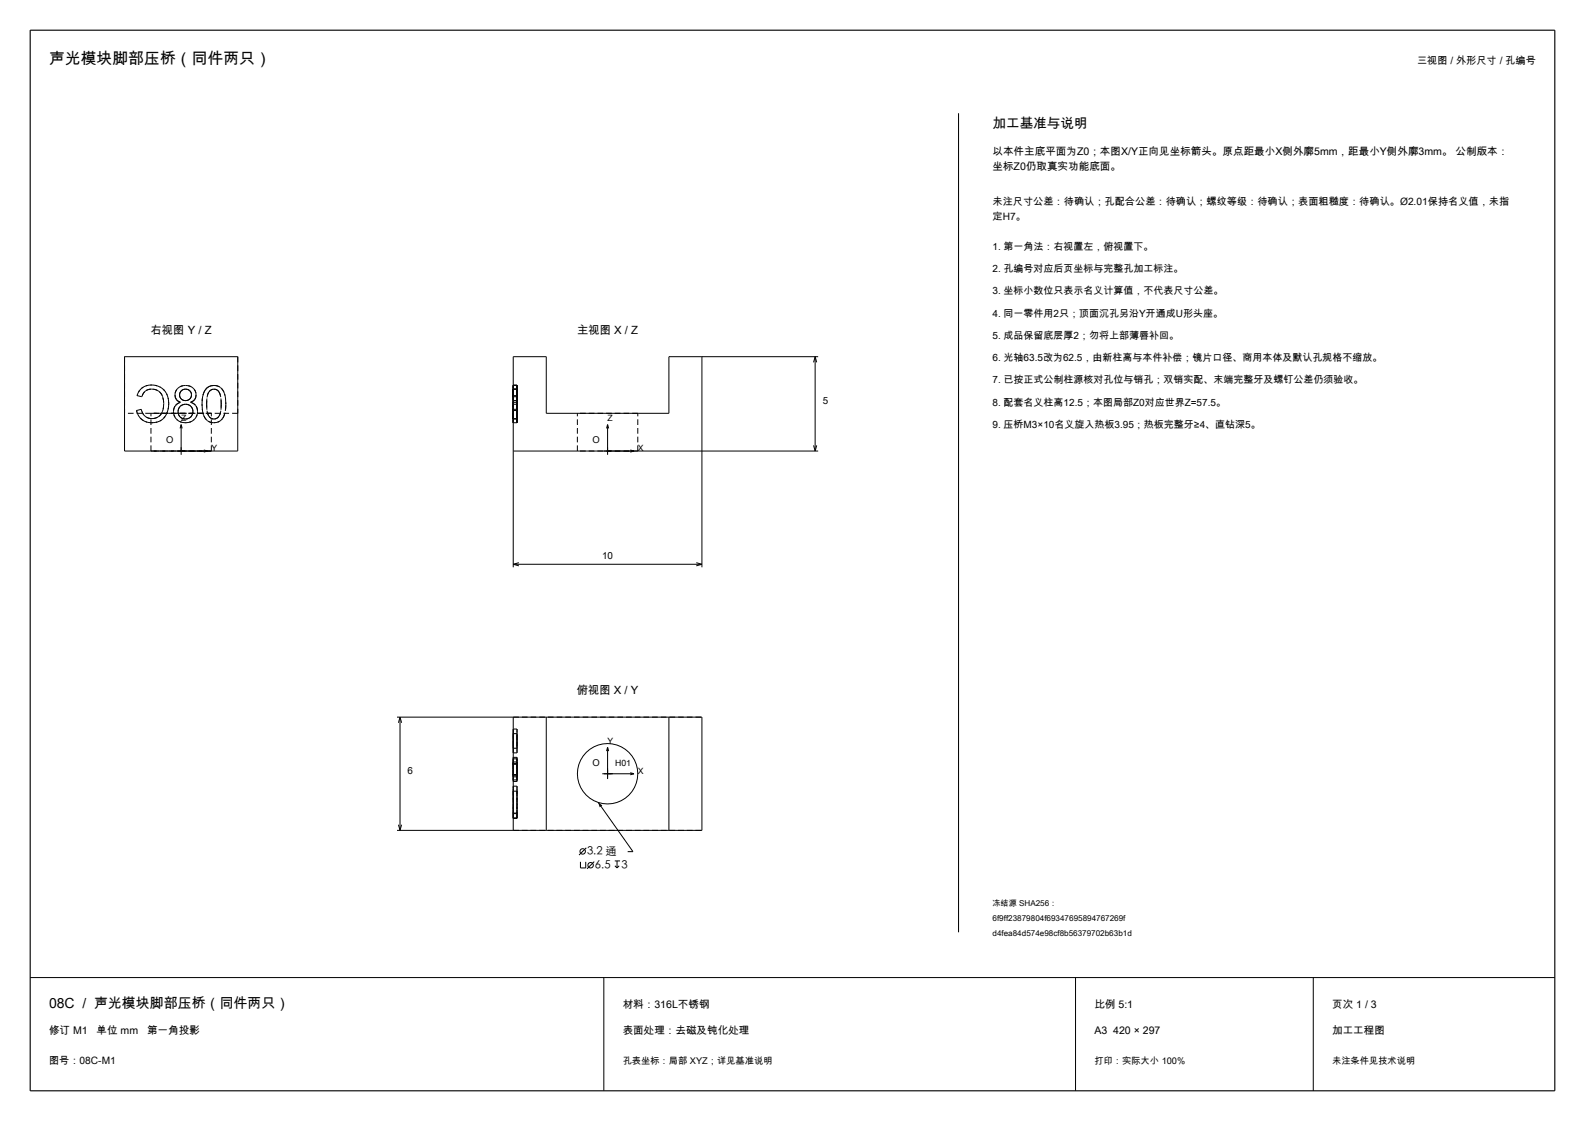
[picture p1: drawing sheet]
<svg xmlns="http://www.w3.org/2000/svg" width="420mm" height="297mm" viewBox="0 0 420 297" stroke-linecap="round" stroke-linejoin="round" font-family="sans-serif">
<path d="M8 8h404v281h-404z" fill="none" stroke="#000" stroke-width=".3"/>
<g fill="none" stroke="#000" stroke-width=".26">
<path d="M254 30v217M33 94.5h30v25h-30zM186 94.5v55.8M216 94.5v25M216 94.5l-.4 1.5M216 94.5l.4 1.5M216.8 94.5h-39.6v15h-32.4v-15h-8.8v55.8M48 112.5v8M48 112.5l-.3 1M48 112.5l.3 1M54 119.2l1 .3-1 .3M136 119.5h80.8"/>
<path d="M161 112.5v8M161 112.5l-.3 1M161 112.5l.3 1M167 119.2l1 .3-1 .3M215.6 118l.4 1.5M216.4 118l-.4 1.5M136 149.5h50M136 149.5l1.5 .4M137.5 149.1l-1.5 .4M184.5 149.1l1.5 .4M186 149.5l-1.5 .4M105.2 190h80.8v30h-80.8"/>
<path d="M106 190v30M106 190l-.4 1.5M106 190l.4 1.5M136 190v30M144.8 190v30M161 198v8.4M161 198l-.3 1M161 198l.3 1M177.2 190v30M105.6 218.5l.4 1.5M106.4 218.5l-.4 1.5M158.5 212.6l9.2 13h-1.4"/>
<path d="M159.6 205h8.4M167 204.7l1 .3M168 205l-1 .3M153.8 228.3v1.7h1.4v-1.7M155.4 224.6l-2 1.9M157.5 228.3l-2 1.9M162.9 228.1h1.4M162.9 229.4l.6 .6M163.5 228.1v1.9M164.1 229.4l-.6 .6M8 259h404M160 259v30"/>
<path d="M285 259v30M348 259v30"/>
<circle cx="161" cy="205" r="8"/>
<circle cx="154.4" cy="225.6" r=".72"/>
<circle cx="156.5" cy="229.2" r=".72"/>
</g>
<g fill="none" stroke="#000" stroke-width=".26" stroke-dasharray="1.5 .8" stroke-linecap="butt">
<path d="M33 94.5v15M63 94.5v15M36.2 108.8l1.2-.4M36.2 108.8a4.3 4.3 0 0 0 1.4 2.4M36.3 104.8a3.8 3.8 0 0 1 1.4-2.1M37.4 108.4l.4 1.1 .6 .8M37.6 105.1l-1.3-.3M37.6 105.1l.4-.9 .6-.6M37.6 111.2a4.3 4.3 0 0 1-1.4-2.4M37.6 111.2a4 4 0 0 0 2.6 .8M37.7 102.7a4 4 0 0 1 2.4-.7M37.7 102.7a3.8 3.8 0 0 0-1.4 2.1"/>
<path d="M38.4 110.3l.9 .5 1 .1M38.4 110.3l-.6-.8-.4-1.1M38.6 103.6l-.6 .6-.4 .9M38.6 103.6l.7-.4 .9-.1M40 119.5h8M40 109.5h8M40 119.5v-10M40.1 102l1.3 .1 1.1 .5M40.1 102a4 4 0 0 0-2.4 .7M40.2 112a4 4 0 0 1-2.6-.8M40.2 112l1.4-.2 1.1-.4M40.2 103.1l-.9 .1-.7 .4"/>
<path d="M40.2 103.1l1 .1 .8 .4M40.3 110.9l1.6-.5M40.3 110.9l-1-.2-.9-.4M41.9 110.4l.7-.5 .4-.8M41.9 110.4l-1.6 .5M42 103.6l-.8-.4-1-.1M42 103.6l.7 .7 .4 .8M42.5 102.6l.9 .7 .7 1M42.5 102.6l-1.1-.5-1.3-.1M42.7 111.4l-1.1 .4-1.4 .2M42.7 111.4l.9-.8 .6-1.1M43 109.1l.4-2.2"/>
<path d="M43 109.1l-.4 .8-.7 .5M43.1 105.1l-.4-.8-.7-.7M43.1 105.1l.3 1.8M43.4 106.9l-.3-1.8M43.4 106.9l-.4 2.2M44.1 104.3l.5 1.2 .1 1.4M44.1 104.3l-.7-1-.9-.7M44.2 109.5l-.6 1.1-.9 .8M44.2 109.5l.4-1.2 .1-1.4M44.7 106.9l-.1 1.4-.4 1.2M44.7 106.9l-.1-1.4-.5-1.2M46 109.1l.4-1.6"/>
<path d="M46 109.1a2.78 2.78 0 0 0 .8 2.1M46.4 104.7a2.38 2.38 0 0 1 .7-1.8M46.4 104.7l.3 1.1M46.4 107.5l.6-.5 .8-.4M46.4 107.5l-.4 1.6M46.7 105.8l-.3-1.1M46.7 105.8l1.1 .8M46.8 111.2a2.78 2.78 0 0 1-.8-2.1M46.8 111.2a3.2 3.2 0 0 0 2.4 .8M47.1 102.9a2.83 2.83 0 0 1 2.1-.8M47.1 102.9a2.38 2.38 0 0 0-.7 1.8M47.2 109.1l.1-.8 .5-.6"/>
<path d="M47.2 109.1l.1 .8 .4 .6M47.6 104.6l.4-1.1M47.6 104.6l.4 1.1M47.7 110.5l-.4-.6-.1-.8M47.7 110.5l.7 .4 .7 .1M47.8 107.7l.6-.5 .8-.1M47.8 107.7l-.5 .6-.1 .8M47.8 106.6l-1.1-.8M47.8 106.6l-.8 .4-.6 .5M48 119.5h8M48 109.5h8M48 105.7l-.4-1.1"/>
<path d="M48 105.7l1.2 .4M48 103.5l1.2-.4M48 103.5l-.4 1.1M49.1 111l-.7-.1-.7-.4M49.1 111l1.1-.2M49.2 106.1l-1.2-.4M49.2 106.1l1.1-.4M49.2 112a3.2 3.2 0 0 1-2.4-.8M49.2 112a3.2 3.2 0 0 0 2.3-.8M49.2 103.1l1.1 .4M49.2 103.1l-1.2 .4M49.2 102.1a2.82 2.82 0 0 1 2 .7"/>
<path d="M49.2 102.1a2.83 2.83 0 0 0-2.1 .8M49.2 107.1l.8 .1 .6 .5M49.2 107.1l-.8 .1-.6 .5M50.2 110.8l-1.1 .2M50.2 110.8l.7-.8M50.3 103.5l.4 1.1M50.3 103.5l-1.1-.4M50.3 105.7l-1.1 .4M50.3 105.7l.4-1.1M50.5 106.6l.8 .3 .6 .6M50.5 106.6l1.1-.8M50.6 107.7l.4 .6 .1 .7"/>
<path d="M50.6 107.7l-.7-.5-.7-.1M50.7 104.6l-.4 1.1M50.7 104.6l-.4-1.1M50.9 110l-.7 .8M50.9 110l.2-1M51.1 109l-.2 1M51.1 109l-.1-.7-.4-.6M51.2 102.8a2.35 2.35 0 0 1 .8 1.8M51.2 102.8a2.81 2.81 0 0 0-2-.7M51.5 111.2a3.2 3.2 0 0 1-2.3 .8M51.5 111.2a2.82 2.82 0 0 0 .8-2.2M51.6 105.8l-1.1 .8"/>
<path d="M51.6 105.8l.4-1.2M51.9 107.5l.3 .7 .1 .8M51.9 107.5l-.6-.6-.8-.3M52 104.6l-.4 1.2M52 104.6a2.35 2.35 0 0 0-.8-1.8M52.3 109a2.82 2.82 0 0 1-.8 2.2M52.3 109l-.1-.8-.3-.7M53.5 107.1l.3-2.3M53.5 107.1l.4 2.7M53.8 104.8l.6-1.5M53.8 104.8l-.3 2.3M53.9 109.8l-.4-2.7"/>
<path d="M53.9 109.8l.4 .9 .6 .7M54.4 103.3l.9-.9M54.4 103.3l-.6 1.5M54.8 107.1a6.1 6.1 0 0 1 .5-3.2M54.8 107.1a6.2 6.2 0 0 0 .5 3.1M54.9 111.4l-.6-.7-.4-.9M54.9 111.4l.8 .5 1 .1M55.3 110.2a6.1 6.1 0 0 1-.5-3.1M55.3 103.9a1.65 1.65 0 0 1 1.4-.8M55.3 110.2a1.64 1.64 0 0 0 1.4 .8M55.3 103.9a6.2 6.2 0 0 0-.5 3.2M55.3 102.4l1.4-.3"/>
<path d="M55.3 102.4l-.9 .9M56 119.5h-16M56 109.5h-16M56 119.5v-10M56.7 112l-1-.1-.8-.5M56.7 102.1l1 .2 .7 .4M56.7 102.1l-1.4 .3M56.7 112a2.65 2.65 0 0 0 2.2-1M56.7 111a1.64 1.64 0 0 1-1.4-.8M56.7 111a1.64 1.64 0 0 0 1.4-.8M56.7 103.1l.7 .2 .6 .5M56.7 103.1a1.65 1.65 0 0 0-1.4 .8"/>
<path d="M58 103.8a6.1 6.1 0 0 1 .6 3.3M58 103.8l-.6-.5-.7-.2M58.1 110.2a1.64 1.64 0 0 1-1.4 .8M58.1 110.2a6.2 6.2 0 0 0 .5-3.1M58.4 102.7l.7 .7 .4 .9M58.4 102.7l-.7-.4-1-.2M58.6 107.1a6.1 6.1 0 0 1-.5 3.1M58.6 107.1a6.3 6.3 0 0 0-.6-3.3M58.9 111a2.65 2.65 0 0 1-2.2 1M58.9 111a6.4 6.4 0 0 0 .9-3.9M59.5 104.3l.3 2.8M59.5 104.3l-.4-.9-.7-.7"/>
<path d="M59.8 107.1a6.5 6.5 0 0 1-.9 3.9M59.8 107.1l-.3-2.8M63 109.5h-30M136 102.7v1.6M136 104.3v2.8M136 107.1v3.9M136 111v1M136 112v-.6M136 111.4v-1.6M136 109.8v-2.7M136 107.1v-2.3M136 104.8v-1.5"/>
<path d="M136 103.3v-.9M136 102.4v-.3M136 102.1v.6M136 104.6v1.2M136 105.8v.8M136 106.6v.9M136 107.5v1.5M136 109v2.2M136 111.2v.8M136 112v-.8M136 111.2v-2.1M136 109.1v-1.6"/>
<path d="M136 107.5v-.9M136 106.6v-.8M136 105.8v-1.1M136 104.7v-1.8M136 102.9v-.8M136 102.1v.7M136 102.8v1.8M136 111.2v-2.4M136 108.8v-.4M136 108.4v1.9M136 110.3v.6M136 110.9v-.5"/>
<path d="M136 110.4v-1.3M136 109.1v-2.2M136 106.9v-1.8M136 105.1v-1.5M136 103.6v-.5M136 103.1v.5M136 103.6v1.5M136 105.1v-.3M136 104.8v-2.1M136 102.7v-.7M136 102v.6M136 102.6v1.7"/>
<path d="M136 104.3v2.6M136 106.9v2.6M136 109.5v1.9M136 111.4v.6M136 102.1h1M136 112h1M136 106.6h1M136 108.8h1M136 102h1M136 104.8h1M136 105.1h1M136 103.1h1"/>
<path d="M136 110.9h1M136 108.4h1M136 110.2v-3.1M136 111v-.8M136 111h1M136 110.2v.8M136 107.1v3.1M136 103.9v3.2M136 103.1v.8M136 103.8v-.7M136 107.1v-3.3M136 105.7v-1.1"/>
<path d="M136 106.1v-.4M136 106.1h1M136 105.7v.4M136 104.6v1.1M136 103.5v1.1M136 103.1v.4M136 103.5v-.4M136 104.6v-1.1M136 110v-1M136 110.8v-.8M136 111v-.2M136 110.5v.5"/>
<path d="M136 109.1v1.4M136 107.7v1.4M136 107.1v.6M136 107.1h1M136 107.7v-.6M136 109v-1.3M137 104.3v-1.6M137 102.7v-.6M137 102.1v.3M137 102.4v.9M137 103.3v1.5M137 104.8v2.3"/>
<path d="M137 107.1v2.7M137 109.8v1.6M137 111.4v.6M137 112v-1M137 111v-3.9M137 107.1v-2.8M137 105.8v-1.2M137 104.6v-1.8M137 102.8v-.7M137 102.1v.8M137 102.9v1.8M137 104.7v1.1"/>
<path d="M137 105.8v.8M137 106.6v.9M137 107.5v1.6M137 109.1v2.1M137 111.2v.8M137 112v-.8M137 111.2v-2.2M137 109v-1.5M137 107.5v-.9M137 106.6v-.8M137 108.8v2.4M137 112v-.6"/>
<path d="M137 111.4v-1.9M137 109.5v-2.6M137 106.9v-2.6M137 104.3v-1.7M137 102.6v-.6M137 102v.7M137 102.7v2.1M137 104.8v.3M137 105.1v-1.5M137 103.6v-.5M137 103.1v.5M137 103.6v1.5"/>
<path d="M137 105.1v1.8M137 106.9v2.2M137 109.1v1.3M137 110.4v.5M137 110.9v-.6M137 110.3v-1.9M137 108.4v.4M137 107.1v3.1M137 110.2v.8M137 111v-.8M137 110.2v-3.1M137 107.1v-3.2"/>
<path d="M137 103.9v-.8M137 103.1v.7M137 103.8v3.3M137 104.6v1.1M137 105.7v.4M137 106.1v-.4M137 105.7v-1.1M137 104.6v-1.1M137 103.5v-.4M137 103.1v.4M137 103.5v1.1M137 109v1"/>
<path d="M137 110v.8M137 110.8v.2M137 111v-.5M137 110.5v-1.4M137 109.1v-1.4M137 107.7v-.6M137 107.1v.6M137 107.7v1.3M153 119.5v-10M169 119.5h-16M169 109.5h-16M169 119.5v-10"/>
<path d="M136 194.6v-1.1M136 193.5v-.3M136 193.2v.9M136 194.1v2.2M136 196.3v1.8M136 198.1v1M136 199.1v.4M136 199.5v-.3M136 199.2v-.6M136 198.6v-.9M136 197.7v-1.4M136 196.3v-1.7"/>
<path d="M136 190h50M136 199.5h1M136 193.2h1M136 194.9v-.5M136 194.4h1M136 196.3v-1.4M136 198.2v-.5M136 198.2h1M136 197.7v.5M136 196.3v1.4M136 195v1.3M136 194.4v.6"/>
<path d="M137 193.5v1.1M137 194.6v1.7M137 196.3v1.4M137 197.7v.9M137 198.6v.6M137 199.2v.3M137 199.5v-.4M137 199.1v-1M137 198.1v-1.8M137 196.3v-2.2M137 194.1v-.9M137 193.2v.3"/>
<path d="M137 194.4v.5M137 194.9v1.4M137 197.7v.5M137 197.7v-1.4M137 196.3v-1.3M137 195v-.6M136 201v.4M136 201.4v1.1M136 202.5v-1.4M136 201.1v-.4M136 200.7v.8M136 201.5v2.3"/>
<path d="M136 203.8v2.4M136 206.2v.8M136 207v-.4M136 206.6v-1.4M136 205.2v1.1M136 206.3v.3M136 206.6v-.7M136 205.9v-2.1M136 203.8v-2M136 201.8v-.8M136 215.4v1.4M136 216.8v-1.2"/>
<path d="M136 215.6v-1M136 214.6v-1.9M136 212.7v-1.6M136 211.1v-1.1M136 210v-.4M136 209.6v.3M136 209.9v1.1M136 211v1.8M136 212.8v1.6M136 214.4v1M136 215.4v1.3M136 216.7v-1.4"/>
<path d="M136 215.3v-2.4M136 212.9v-2.4M136 210.5v-1.6M136 208.9v-.6M136 208.3v.5M136 208.8v1.5M136 210.3v2.5M136 212.8v2.6M136 201h1M136 206.6h1M136 205.2h1M136 207h1"/>
<path d="M136 200.7h1M136 202.5h1M136 216.8h1M136 208.3h1M136 216.7h1M136 215.4h1M136 209.6h1M136 215.6h1M136 202.7v-.4M136 202.3h1M136 203.8v-1.1M136 205v-1.2"/>
<path d="M136 205.4v-.4M136 205.4h1M136 205v.4M136 203.8v1.2M136 202.7v1.1M136 202.3v.4M136 202.1v-.2M136 201.9h1M136 202.8v-.7M136 203.9v-1.1M136 205.3v-1.4M136 205.8v-.5"/>
<path d="M136 205.8h1M136 205.2v.6M136 203.8v1.4M136 202.4v1.4M136 201.9v.5M137 201.4v-.4M137 201v.8M137 201.8v2M137 203.8v2.1M137 205.9v.7M137 206.6v-.3M137 206.3v-1.1"/>
<path d="M137 205.2v1.4M137 206.6v.4M137 207v-.8M137 206.2v-2.4M137 203.8v-2.3M137 201.5v-.8M137 200.7v.4M137 201.1v1.4M137 202.5v-1.1M137 216.8v-1.4M137 215.4v-2.6M137 212.8v-2.5"/>
<path d="M137 210.3v-1.5M137 208.8v-.5M137 208.3v.6M137 208.9v1.6M137 210.5v2.4M137 212.9v2.4M137 215.3v1.4M137 216.7v-1.3M137 215.4v-1M137 214.4v-1.6M137 212.8v-1.8M137 211v-1.1"/>
<path d="M137 209.9v-.3M137 209.6v.4M137 210v1.1M137 211.1v1.6M137 212.7v1.9M137 214.6v1M137 215.6v1.2M137 202.3v.4M137 202.7v1.1M137 203.8v1.2M137 205v.4M137 205.4v-.4"/>
<path d="M137 205v-1.2M137 203.8v-1.1M137 202.7v-.4M137 201.9v.2M137 202.1v.7M137 202.8v1.1M137 203.9v1.4M137 205.3v.5M137 205.8v-.6M137 205.2v-1.4M137 203.8v-1.4M137 202.4v-.5"/>
<path d="M136 220h50"/>
</g>
<path d="M158.5 212.6l1.1 .8-.7 .5z" fill="#000"/>
<text font-size="4.2" x="13" y="17">声光模块脚部压桥（同件两只）</text>
<text font-size="3.7" x="13" y="267">08C / 声光模块脚部压桥（同件两只）</text>
<text font-size="3.6" x="263" y="34">加工基准与说明</text>
<g font-size="3">
<text x="39.9" y="88.5">右视图 Y / Z</text>
<text x="152.9" y="88.5">主视图 X / Z</text>
<text x="152.8" y="184">俯视图 X / Y</text>
<text x="155.6" y="226.5">3.2 通</text>
<text x="157.7" y="230.2">6.5</text>
<text x="164.7" y="230.2">3</text>
</g>
<g font-size="2.8">
<text x="263" y="41">以本件主底平面为Z0；本图X/Y正向见坐标箭头。原点距最小X侧外廓5mm，距最小Y侧外廓3mm。 公制版本：</text>
<text x="263" y="45.1">坐标Z0仍取真实功能底面。</text>
<text x="165" y="267">材料：316L不锈钢</text>
<text x="290" y="267">比例 5:1</text>
<text x="353" y="267">页次 1 / 3</text>
<text x="13" y="274">修订 M1</text>
<text x="25.6" y="274">单位 mm</text>
<text x="39" y="274">第一角投影</text>
<text x="165" y="274">表面处理：去磁及钝化处理</text>
<text x="290" y="274">A3 420 × 297</text>
<text x="353" y="274">加工工程图</text>
</g>
<g font-size="2.7">
<text x="375.5" y="17">三视图 / 外形尺寸 / 孔编号</text>
<text x="263" y="54.2">未注尺寸公差：待确认；孔配合公差：待确认；螺纹等级：待确认；表面粗糙度：待确认。Ø2.01保持名义值，未指</text>
<text x="263" y="58.2">定H7。</text>
<text x="13" y="282">图号：08C-M1</text>
</g>
<g font-size="2.6">
<text x="263" y="66.2">1. 第一角法：右视置左，俯视置下。</text>
<text x="263" y="72.1">2. 孔编号对应后页坐标与完整孔加工标注。</text>
<text x="263" y="78">3. 坐标小数位只表示名义计算值，不代表尺寸公差。</text>
<text x="263" y="83.9">4. 同一零件用2只；顶面沉孔另沿Y开通成U形头座。</text>
<text x="263" y="89.8">5. 成品保留底层厚2；勿将上部薄唇补回。</text>
<text x="263" y="95.7">6. 光轴63.5改为62.5，由新柱高与本件补偿；镜片口径、商用本体及默认孔规格不缩放。</text>
<text x="263" y="101.6">7. 已按正式公制柱源核对孔位与销孔；双销实配、末端完整牙及螺钉公差仍须验收。</text>
<text x="218" y="107">5</text>
<text x="263" y="107.5">8. 配套名义柱高12.5；本图局部Z0对应世界Z=57.5。</text>
<text x="263" y="113.4">9. 压桥M3×10名义旋入热板3.95；热板完整牙≥4、直钻深5。</text>
<text x="159.6" y="148.1">10</text>
<text x="108" y="205">6</text>
</g>
<g font-size="2.5">
<text x="44" y="117.5">O</text>
<text x="157" y="117.5">O</text>
<text x="157" y="203">O</text>
<text x="165" y="282">孔表坐标：局部 XYZ；详见基准说明</text>
<text x="290" y="282">打印：实际大小 100%</text>
<text x="353" y="282">未注条件见技术说明</text>
</g>
<g font-size="2.3">
<text x="48" y="111.5">Z</text>
<text x="161" y="111.5">Z</text>
<text x="56" y="119.5">Y</text>
<text x="169" y="119.5">X</text>
<text x="161" y="197">Y</text>
<text x="163" y="203">H01</text>
<text x="169" y="205">X</text>
</g>
<g font-size="2.1">
<text x="263" y="240">冻结源 SHA256：</text>
<text x="263" y="244">6f9ff23879804f69347695894767269f</text>
<text x="263" y="248">d4fea84d574e98cf8b56379702b63b1d</text>
</g>
</svg>
